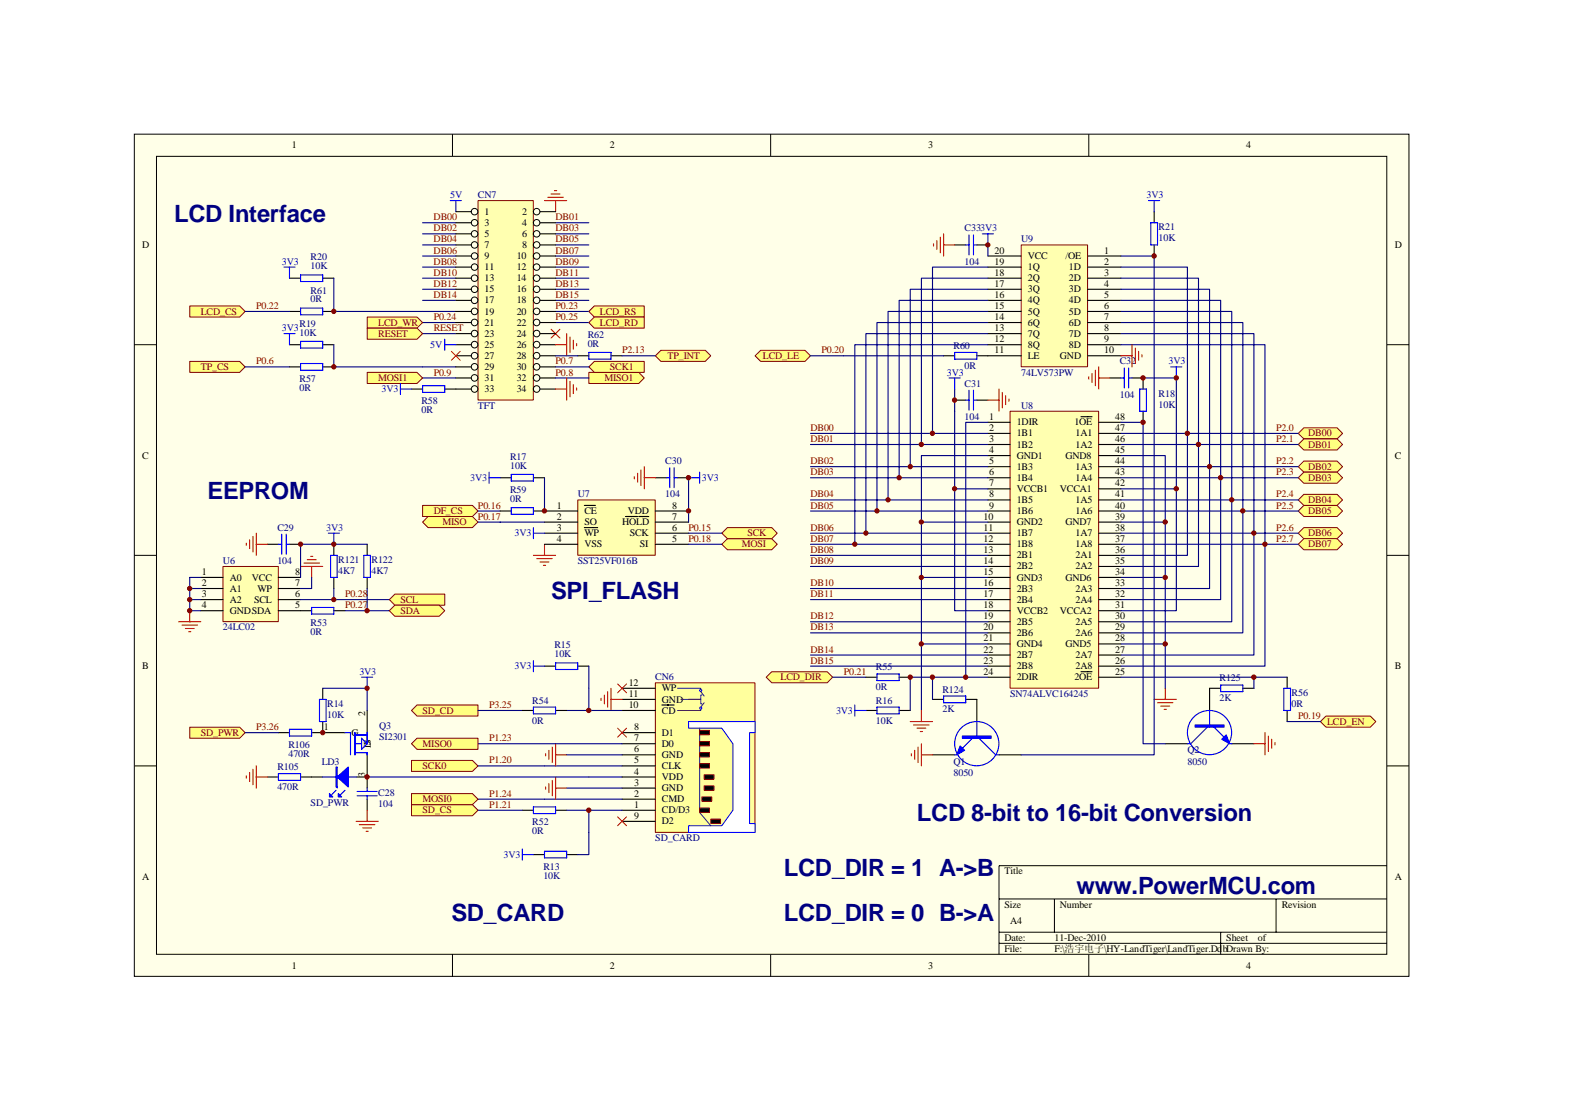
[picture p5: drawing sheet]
<svg xmlns="http://www.w3.org/2000/svg" width="297mm" height="210mm" viewBox="0 0 297 210" stroke-linecap="round" stroke-linejoin="round" font-family="sans-serif">
<path d="M25.4 25.4h241v159.1h-241z" fill="#ffffe8"/>
<g fill="none" stroke="#000" stroke-width=".19">
<path d="M25.4 25.4h241v159.1h-241zM29.6 29.5h232.6v150.9h-232.6zM85.6 25.4v4.1M145.7 25.4v4.1M205.9 25.4v4.1M25.4 65.2h4.2M262.2 65.2h4.2M25.4 105h4.2M262.2 105h4.2M25.4 144.8h4.2M262.2 144.8h4.2M188.9 169.9h73.3"/>
<path d="M188.9 176.2h73.3M188.9 178.3h73.3M199.4 169.9v6.3M230.8 176.2v4.2M241.3 169.9v6.3M262.2 163.6h-73.3v16.8M85.6 180.4v4.2M145.7 180.4v4.2M205.9 180.4v4.2"/>
</g>
<g fill="none" stroke="#000080" stroke-width=".21">
<path d="M79.9 42.1h6.3M79.9 44.2h6.3M79.9 46.3h6.3M79.9 48.4h6.3M79.9 50.5h6.3M79.9 52.6h6.3M79.9 54.7h6.3M79.9 56.8h6.3M79.9 58.9h6.3M105 42.1h6.3M105 44.2h6.3M105 46.3h6.3"/>
<path d="M105 48.4h6.3M105 50.5h6.3M105 52.6h6.3M105 54.7h6.3M105 56.8h6.3M105 58.9h6.3M79.9 61h6.3M79.9 63.1h6.3M79.9 69.3h6.3M79.9 71.4h6.3M105 61h6.3"/>
</g>
<path d="M85.1 37.9h2.1M86.2 37.9v2.1" fill="none" stroke="#00f" stroke-width=".21"/>
<path d="M103 37.9h4.1M103.6 37.3h2.9M104.2 36.7h1.7M104.8 36h.5M105 37.9v2.1" fill="none" stroke="#f00" stroke-width=".21"/>
<g fill="#ffff80" stroke="#800000" stroke-width=".19">
<path d="M35.9 57.8h9.4l1.1 1.1-1.1 1h-9.4z" fill-rule="evenodd"/>
<path d="M69.4 59.9h9.4l1.1 1.1-1.1 1h-9.4z" fill-rule="evenodd"/>
<path d="M111.3 58.9l1.1-1.1h9.4v2.1h-9.4z" fill-rule="evenodd"/>
<path d="M111.3 61l1.1-1.1h9.4v2.1h-9.4z" fill-rule="evenodd"/>
<path d="M69.4 62h9.4l1.1 1.1-1.1 1h-9.4z" fill-rule="evenodd"/>
<path d="M111.3 70.4h9.5l1 1-1 1.1h-9.5z" fill-rule="evenodd"/>
<path d="M69.4 70.4h9.4l1.1 1-1.1 1.1h-9.4z" fill-rule="evenodd"/>
<path d="M111.3 69.3l1.1-1h9.4v2.1h-9.4z" fill-rule="evenodd"/>
<path d="M35.9 68.3h9.4l1.1 1-1.1 1.1h-9.4z" fill-rule="evenodd"/>
</g>
<path d="M54.7 58.9h2.1M54.7 52.6h2.1M61 58.9h2.1M61 52.6h2.1M54.7 69.3h2.1M54.7 65.2h2.1M61 69.3h2.1M61 65.2h2.1" fill="none" stroke="#000" stroke-width=".21"/>
<path d="M53.7 50.5h2.1M54.7 50.5v2.1M56.8 52h4.2v1.2h-4.2zM56.8 58.2h4.2v1.3h-4.2zM53.7 63.1h2.1M54.7 63.1v2.1M56.8 64.5h4.2v1.3h-4.2zM56.8 68.7h4.2v1.3h-4.2z" fill="none" stroke="#00f" stroke-width=".21"/>
<path d="M46.4 58.9h8.3M63.1 52.6v6.3h16.8M46.4 69.3h8.3" fill="none" stroke="#000080" stroke-width=".21"/>
<path d="M104.2 62.2l1.7 1.7M105.9 62.2l-1.7 1.7" fill="none" stroke="#f00" stroke-width=".19"/>
<path d="M191 77.7h16.7v52.4h-16.7z" fill="#ffffb0"/>
<path d="M191 77.7h16.7v52.4h-16.7z" fill="none" stroke="#800000" stroke-width=".19"/>
<g fill="none" stroke="#000" stroke-width=".21">
<path d="M186.8 79.8h4.2M204.4 78.8h2.1M207.7 79.8h4.2M186.8 81.9h4.2M186.8 84h4.2M186.8 86.1h4.2M186.8 88.2h4.2M186.8 90.3h4.2M186.8 92.4h4.2M186.8 94.5h4.2M186.8 96.6h4.2M186.8 98.7h4.2"/>
<path d="M207.7 81.9h4.2M207.7 84h4.2M207.7 86.1h4.2M207.7 88.2h4.2M207.7 90.3h4.2M207.7 92.4h4.2M207.7 94.5h4.2M207.7 96.6h4.2M207.7 98.7h4.2M186.8 100.8h4.2M186.8 102.9h4.2M186.8 105h4.2"/>
<path d="M186.8 107.1h4.2M186.8 109.1h4.2M186.8 111.2h4.2M186.8 113.3h4.2M186.8 115.4h4.2M186.8 117.5h4.2M186.8 119.6h4.2M207.7 100.8h4.2M207.7 102.9h4.2M207.7 105h4.2M207.7 107.1h4.2M207.7 109.1h4.2"/>
<path d="M207.7 111.2h4.2M207.7 113.3h4.2M207.7 115.4h4.2M207.7 117.5h4.2M207.7 119.6h4.2M186.8 121.7h4.2M186.8 123.8h4.2M186.8 125.9h4.2M186.8 128h4.2M204.4 127h2.1M207.7 121.7h4.2M207.7 123.8h4.2"/>
<path d="M207.7 125.9h4.2M207.7 128h4.2"/>
</g>
<g fill="#ffff80" stroke="#800000" stroke-width=".19">
<path d="M246.5 80.9h6.3l1 1-1 1.1h-6.3l-1-1.1z" fill-rule="evenodd"/>
<path d="M246.5 83h6.3l1 1-1 1h-6.3l-1-1z" fill-rule="evenodd"/>
<path d="M245.5 88.2l1-1.1h6.3l1 1.1-1 1h-6.3z" fill-rule="evenodd"/>
<path d="M245.5 90.3l1-1.1h6.3l1 1.1-1 1h-6.3z" fill-rule="evenodd"/>
<path d="M245.5 94.5l1-1.1h6.3l1 1.1-1 1h-6.3z" fill-rule="evenodd"/>
<path d="M245.5 96.6l1-1.1h6.3l1 1.1-1 1h-6.3z" fill-rule="evenodd"/>
<path d="M245.5 100.8l1-1.1h6.3l1 1.1-1 1h-6.3z" fill-rule="evenodd"/>
<path d="M245.5 102.9l1-1.1h6.3l1 1.1-1 1h-6.3z" fill-rule="evenodd"/>
</g>
<path d="M211.9 92.4h10.5M224.5 81.9v23.1h-12.6M226.6 84v23.1h-14.7M228.7 88.2v23h-16.8M230.8 90.3v23h-18.9M232.9 94.5v23h-21M235 96.6v23h-23.1M237.1 100.8v23h-25.2M239.2 102.9v23h-27.3" fill="none" stroke="#000080" stroke-width=".21"/>
<path d="M205.9 71.2v.4M206.5 70.6v1.7M207.1 70v2.9M207.7 69.3v4.2M207.7 71.4h2.1M218.2 132.2h4.2M218.9 132.8h2.9M219.5 133.5h1.7M220.1 134.1h.4M220.3 130.1v2.1" fill="none" stroke="#f00" stroke-width=".21"/>
<path d="M209.8 71.4h2.1M214 71.4h2.1" fill="none" stroke="#000" stroke-width=".21"/>
<path d="M211.9 71.4h.7M212.6 69.6v3.7M213.4 71.4h.6M213.4 69.6v3.7" fill="none" stroke="#00f" stroke-width=".21"/>
<path d="M193.1 46.3h12.5v23h-12.5z" fill="#ffffb0"/>
<path d="M193.1 46.3h12.5v23h-12.5z" fill="none" stroke="#800000" stroke-width=".19"/>
<g fill="none" stroke="#000" stroke-width=".21">
<path d="M186.8 48.4h6.3M186.8 50.5h6.3M186.8 52.6h6.3M186.8 54.7h6.3M186.8 56.8h6.3M186.8 58.9h6.3M205.7 48.4h6.2M205.7 50.5h6.2M205.7 52.6h6.2M205.7 54.7h6.2M205.7 56.8h6.2M205.7 58.9h6.2"/>
<path d="M186.8 61h6.3M186.8 63.1h6.3M186.8 65.2h6.3M186.8 67.2h6.3M205.7 61h6.2M205.7 63.1h6.2M205.7 65.2h6.2M205.7 67.2h6.2M216.1 71.4v2.1M216.1 77.7v2.1"/>
</g>
<g fill="none" stroke="#000080" stroke-width=".21">
<path d="M186.8 50.5h-10.5v31.4M186.8 52.6h-12.6v31.4M186.8 54.7h-14.7v33.5M186.8 56.8h-16.8v33.5M186.8 58.9h-18.9v35.6M211.9 50.5h12.6v31.4M211.9 52.6h14.7v31.4M211.9 54.7h16.8v33.5M211.9 56.8h18.9v33.5M211.9 58.9h21v35.6M186.8 61h-21v35.6M186.8 63.1h-23.1v37.7"/>
<path d="M186.8 65.2h-25.2v37.7M211.9 61h23.1v35.6M211.9 63.1h25.2v37.7M211.9 65.2h27.3v37.7M153.2 81.9h33.6M153.2 84h33.6M153.2 88.2h33.6M153.2 90.3h33.6M153.2 94.5h33.6M153.2 96.6h33.6M211.9 81.9h33.6M211.9 84h33.6"/>
<path d="M211.9 88.2h33.6M211.9 90.3h33.6M211.9 94.5h33.6M211.9 96.6h33.6M153.2 100.8h33.6M153.2 102.9h33.6M153.2 105h33.6M153.2 107.1h33.6M153.2 111.2h33.6M153.2 113.3h33.6M153.2 117.5h33.6M153.2 119.6h33.6"/>
<path d="M211.9 100.8h33.6M211.9 102.9h33.6M153.2 123.8h33.6M153.2 125.9h33.6M211.9 128h31.5"/>
</g>
<path d="M211.9 67.2h2.1M214 65.2v4.1M214.7 65.8v2.9M215.3 66.4v1.7M215.9 67v.5" fill="none" stroke="#f00" stroke-width=".21"/>
<path d="M185.7 44.2h2.1M186.8 44.2v2.1M215.5 73.5h1.3v4.2h-1.3zM221.4 69.3h2.1M222.4 69.3v2.1" fill="none" stroke="#00f" stroke-width=".21"/>
<path d="M249.7 136.4l1-1.1h8.4l1 1.1-1 1h-8.4z" fill-rule="evenodd" fill="#ffff80" stroke="#800000" stroke-width=".19"/>
<path d="M180.5 46.3h2.1M184.7 46.3h2.1M218.2 40v2.1M218.2 46.3v2.1M176.3 132.2h2.1M182.6 132.2h2.1v4.2M230.8 130.1h-2.1v4.2M235 130.1h2.1M176.3 142.7h4.2M188.9 142.7h4.2M220.3 140.6h4.2M232.9 140.6h4.2" fill="none" stroke="#000" stroke-width=".21"/>
<g fill="none" stroke="#00f" stroke-width=".21">
<path d="M217.2 37.9h2.1M218.2 37.9v2.1M182.6 46.3h.6M183.2 44.4v3.8M184.1 46.3h.6M184.1 44.4v3.8M217.6 42.1h1.3v4.2h-1.3zM178.4 131.6h4.2v1.2h-4.2zM183.9 139.5l-1.9 1.9M184.7 136.4v3.1M185.1 139.5l3.2 3.2h.6M228.3 137.4l-3.2 3.2h-.6"/>
<path d="M228.7 134.3v3.1M229.5 137.4l1.9 1.9M230.8 129.5h4.2v1.2h-4.2zM180.5 142.7h.4M232.5 140.6h.4"/>
<circle cx="228.7" cy="138.5" r="4.2"/>
<circle cx="184.7" cy="140.6" r="4.2"/>
</g>
<g fill="#00f" stroke="#00f" stroke-width=".21">
<path d="M231 139.7l.9-.8 .6 1.7z"/>
<path d="M181.5 141l.9 .8-1.5 .9z"/>
<path d="M226 137h5.4v.4h-5.4z" fill-rule="evenodd"/>
<path d="M182 139.1h5.4v.4h-5.4z" fill-rule="evenodd"/>
</g>
<path d="M186.8 46.3v2.1M211.9 48.4h6.3v94.3h-25.1M186.8 79.8h-4.2v48.2M211.9 79.8h4.2v60.8h4.2M216.1 71.4h6.3v44h-10.5M211.9 86.1h8.4v12.6h-8.4M220.3 98.7v10.4h-8.4M220.3 109.1v12.6h-8.4M176.3 128v4.2M220.3 121.7v8.4M237.1 128v2.1" fill="none" stroke="#000080" stroke-width=".21"/>
<g fill="none" stroke="#f00" stroke-width=".21">
<path d="M176.5 46.1v.4M177.1 45.5v1.6M177.8 44.8v3M178.4 44.2v4.2M178.4 46.3h2.1M239.2 138.5v4.2M239.8 139.1v2.9M240.5 139.7v1.7M172.3 142.5v.4M172.9 141.8v1.7M173.6 141.2v2.9M174.2 140.6v4.2"/>
<path d="M174.2 142.7h2.1M237.1 140.6h2.1M241.1 140.4v.4"/>
</g>
<g fill="#ffff80" stroke="#800000" stroke-width=".19">
<path d="M144.9 128l1-1h10.5l1 1-1 1.1h-10.5z" fill-rule="evenodd"/>
<path d="M142.8 67.2l1-1h8.4l1 1-1 1.1h-8.4z" fill-rule="evenodd"/>
</g>
<path d="M180.5 73.5v41.9h6.3M174.2 98.7h12.6M180.5 92.4h6.3M186.8 86.1h-12.6v48.2M174.2 109.1h12.6M174.2 121.7h12.6" fill="none" stroke="#000080" stroke-width=".21"/>
<path d="M186.8 75.6h2.1M188.9 73.5v4.2M189.5 74.2v2.9M190.1 74.8v1.7M190.8 75.4v.4M172.1 136.4h4.2M172.7 137h3M173.4 137.6h1.6M174 138.3h.4M174.2 134.3v2.1" fill="none" stroke="#f00" stroke-width=".21"/>
<path d="M179.4 71.4h2.1M180.5 71.4v2.1M182.6 75.6h.6M183.2 73.7v3.8M184.1 75.6h.6M184.1 73.7v3.8" fill="none" stroke="#00f" stroke-width=".21"/>
<path d="M180.5 75.6h2.1M184.7 75.6h2.1" fill="none" stroke="#000" stroke-width=".21"/>
<g fill="#800000" stroke="#800000" stroke-width=".19">
<circle cx="235" cy="96.6" r=".41"/>
<circle cx="239.2" cy="102.8" r=".41"/>
<circle cx="237.1" cy="100.8" r=".41"/>
<circle cx="232.9" cy="94.5" r=".41"/>
<circle cx="230.8" cy="90.3" r=".42"/>
<circle cx="228.7" cy="88.2" r=".42"/>
<circle cx="226.6" cy="84" r=".42"/>
<circle cx="224.5" cy="81.9" r=".42"/>
<circle cx="222.4" cy="92.4" r=".41"/>
<circle cx="176.3" cy="81.9" r=".41"/>
<circle cx="174.2" cy="84" r=".41"/>
<circle cx="172.1" cy="88.2" r=".41"/>
<circle cx="170" cy="90.3" r=".41"/>
<circle cx="167.9" cy="94.5" r=".4"/>
<circle cx="165.8" cy="96.6" r=".4"/>
<circle cx="163.7" cy="100.8" r=".4"/>
<circle cx="161.6" cy="102.8" r=".4"/>
<circle cx="222.4" cy="71.4" r=".42"/>
<circle cx="220.3" cy="98.7" r=".41"/>
<circle cx="220.3" cy="109.1" r=".41"/>
<circle cx="220.3" cy="121.7" r=".41"/>
<circle cx="174.2" cy="121.7" r=".4"/>
<circle cx="174.2" cy="109.1" r=".4"/>
<circle cx="174.2" cy="98.7" r=".4"/>
<circle cx="180.5" cy="92.4" r=".4"/>
</g>
<path d="M123.9 129.1h18.8v28.2h-18.8z" fill="#ffff9d"/>
<path d="M123.9 129.1h18.8v28.2h-18.8z" fill="none" stroke="#800000" stroke-width=".19"/>
<path d="M130.2 136.4h12.6v2.1h-1.1v17.2h1.1v1.6h-12.6v-1.2h6.3l2.1-3v-12.5l-2.1-3h-6.3z" fill-rule="evenodd" fill="#fff" stroke="#00f" stroke-width=".19"/>
<path d="M128.1 130.1h4.4v.2M130.2 132.2h2.3v.8h.2M132.3 137.6v16l2.1 2.5M132.5 134.1v.2h-4.4M132.5 130.7l.6 .9M132.7 131.4h-.2v.8h-3.8M133.1 132.8l-.6 .8" fill="none" stroke="#400080" stroke-width=".19"/>
<g fill="none" stroke="#000" stroke-width=".21">
<path d="M117.6 138.5h6.3M117.6 134.3h6.3M117.6 132.2h6.3M117.6 130.1h6.3M125.2 133.2h2.3M117.6 144.8h6.3M117.6 140.6h6.3M117.6 142.7h6.3M117.6 146.9h6.3M117.6 148.9h6.3M117.6 151h6.3M117.6 153.1h6.3"/>
<path d="M117.6 155.2h6.3"/>
</g>
<path d="M132.3 138.1h1.9v.8h-1.9zM132.3 152.7h1.9v.8h-1.9zM132.3 144.4h1.9v.8h-1.9zM132.3 142.3h1.9v.8h-1.9zM132.3 140.2h1.9v.8h-1.9zM132.7 150.6h1.9v.8h-1.9zM133.2 148.5h1.8v.9h-1.8zM133.2 146.5h1.8v.8h-1.8zM134.4 154.8h1.8v.8h-1.8z" fill="#000"/>
<path d="M132.3 138h1.9v.9h-1.9zM132.3 152.7h1.9v.8h-1.9zM132.3 144.3h1.9v.9h-1.9zM132.3 142.2h1.9v.9h-1.9zM132.3 140.1h1.9v.9h-1.9zM132.7 150.6h1.9v.8h-1.9zM133.1 148.5h1.9v.9h-1.9zM133.1 146.4h1.9v.9h-1.9zM134.4 154.8h1.8v.8h-1.8z" fill="none" stroke="#800000" stroke-width=".19"/>
<g fill="none" stroke="#00f" stroke-width=".19">
<circle cx="132.5" cy="130.5" r=".2"/>
<circle cx="132.5" cy="133.8" r=".2"/>
</g>
<path d="M90.4 140.6h27.2M90.4 151h27.2M90.4 144.8h27.2M107.1 148.9h10.5M107.1 142.7h10.5M111.3 146.9h6.3" fill="none" stroke="#000080" stroke-width=".21"/>
<path d="M103.2 142.5v.4M103.2 148.7v.5M103.8 141.8v1.7M103.8 148.1v1.7M104.4 141.2v2.9M104.4 147.5v2.9M105 140.6v4.2M105 146.9v4.1M105 148.9h2.1M105 142.7h2.1" fill="none" stroke="#f00" stroke-width=".21"/>
<path d="M68.4 128h2.1M69.4 128v2.1" fill="none" stroke="#00f" stroke-width=".21"/>
<path d="M77.8 152.1h11.5l1.1 1-1.1 1.1h-11.5z" fill-rule="evenodd" fill="#ffff80" stroke="#800000" stroke-width=".19"/>
<path d="M113.6 132v.4M114.3 131.4v1.6M114.9 130.7v2.9M115.5 130.1v4.2M115.5 132.2h2.1" fill="none" stroke="#f00" stroke-width=".21"/>
<path d="M77.8 134.3l1-1.1h11.6v2.1h-11.6z" fill-rule="evenodd" fill="#ffff80" stroke="#800000" stroke-width=".19"/>
<path d="M52.6 138.5h2.1M58.9 138.5h6.3M61 130.1v2.1M61 136.4v2.1M69.4 134.3v4.2M103 125.9h2M109.2 125.9h2.1M69.4 142.7v4.2M98.8 153.1h2.1M105 153.1h2.1M100.9 161.5h2.1M107.1 161.5h2.1" fill="none" stroke="#000" stroke-width=".21"/>
<g fill="none" stroke="#00f" stroke-width=".21">
<path d="M54.7 137.8h4.2v1.3h-4.2zM60.4 132.2h1.3v4.2h-1.3zM65.2 138.5h1.1v4.2M67.1 138.5v4.2M67.1 138.9h2.3M68.4 139.5l1 1.1-1 1zM69.4 138.5v2.1M100.9 124.9v2.1M100.9 125.9h2.1M105 125.3h4.2v1.2h-4.2zM67.1 142.2h2.3v.5M67.1 140.6h1.3"/>
<path d="M100.9 152.5h4.1v1.3h-4.1zM98.8 160.5v2.1M98.8 161.5h2.1M103 160.9h4.1v1.2h-4.1z"/>
</g>
<path d="M61 130.1h8.4v4.2M90.4 134.3h8.4M107.1 134.3h10.5M111.3 130.1v4.2M69.4 146.9h41.9M90.4 153.1h8.4M107.1 153.1h10.5M111.3 153.1v4.2" fill="none" stroke="#000080" stroke-width=".21"/>
<path d="M35.9 137.4h9.4l1.1 1.1-1.1 1h-9.4z" fill-rule="evenodd" fill="#ffff80" stroke="#800000" stroke-width=".19"/>
<path d="M46.4 138.5h6.2M111.3 157.3v4.2h-2.1" fill="none" stroke="#000080" stroke-width=".21"/>
<path d="M69.4 146.9v2M69.4 151v2.1" fill="none" stroke="#000" stroke-width=".21"/>
<path d="M67.5 150.4h3.8M67.5 149.6h3.8M69.4 148.9v.7M69.4 150.4v.6" fill="none" stroke="#00f" stroke-width=".21"/>
<path d="M67.3 155.2h4.2M67.9 155.9h3M68.6 156.5h1.6M69.2 157.1h.4M69.4 153.1v2.1" fill="none" stroke="#f00" stroke-width=".21"/>
<g fill="#ffff80" stroke="#800000" stroke-width=".19">
<path d="M77.8 143.7h11.5l1.1 1.1-1.1 1h-11.5z" fill-rule="evenodd"/>
<path d="M77.8 140.6l1-1.1h11.6v2.1h-11.6z" fill-rule="evenodd"/>
<path d="M77.8 150h11.5l1.1 1-1.1 1.1h-11.5z" fill-rule="evenodd"/>
</g>
<path d="M111.3 125.9v4.2" fill="none" stroke="#000080" stroke-width=".21"/>
<path d="M50.5 146.9h2.1M56.8 146.9h4.2M67.3 146.9h2.1" fill="none" stroke="#000" stroke-width=".21"/>
<path d="M52.6 146.2h4.2v1.3h-4.2zM61 146.9h6.3M63.5 149.4l-.8 .8M65.2 149.4l-.8 .8" fill="none" stroke="#00f" stroke-width=".21"/>
<g fill="#00f" stroke="#00f" stroke-width=".21">
<path d="M63.8 146.9l2-1.9v3.7z"/>
<path d="M62.3 150l.6 .6h-.6z"/>
<path d="M64 150l.6 .6h-.6z"/>
<path d="M63.5 145h.3v3.7h-.3z" fill-rule="evenodd"/>
</g>
<path d="M46.6 146.6v.5M47.2 146v1.7M47.8 145.4v2.9M48.4 144.8v4.1M48.4 146.9h2.1" fill="none" stroke="#f00" stroke-width=".21"/>
<path d="M116.8 137.6l1.7 1.7M116.8 129.3l1.7 1.6M118.5 137.6l-1.7 1.7M118.5 129.3l-1.7 1.6M116.8 154.4l1.7 1.7M118.5 154.4l-1.7 1.7" fill="none" stroke="#f00" stroke-width=".19"/>
<g fill="#800000" stroke="#800000" stroke-width=".19">
<circle cx="69.4" cy="130.1" r=".41"/>
<circle cx="111.3" cy="134.3" r=".42"/>
<circle cx="111.3" cy="153.1" r=".42"/>
</g>
<path d="M42.2 107.1h10.4v10.4h-10.4z" fill="#ffffb0"/>
<path d="M42.2 107.1h10.4v10.4h-10.4z" fill="none" stroke="#800000" stroke-width=".19"/>
<path d="M38 109.1h4.2M38 111.2h4.2M38 113.3h4.2M38 115.4h4.2M52.6 109.1h4.2M52.6 111.2h4.2M52.6 113.3h4.2M52.6 115.4h4.2M63.1 102.9v2.1M63.1 109.1v2.1M69.4 102.9v2.1M69.4 109.1v2.1" fill="none" stroke="#000" stroke-width=".21"/>
<path d="M35.9 113.3h2.1M35.9 111.2h2.1M38 109.1h-2.1v6.3h2.1M58.9 109.1v2.1h-2.1M63.1 111.2v2.1h-6.3M63.1 113.3h10.5M69.4 102.9h-12.6v6.2M69.4 115.4h4.2" fill="none" stroke="#000080" stroke-width=".21"/>
<path d="M33.8 117.5h4.2M34.4 118.2h3M35 118.8h1.7M35.7 119.4h.4M35.9 115.4v2.1M56.8 107.1h4.2M57.5 106.4h2.9M58.1 105.8h1.7M58.7 105.2h.4M58.9 107.1v2" fill="none" stroke="#f00" stroke-width=".21"/>
<path d="M62.1 100.8h2.1M62.5 105h1.3v4.1h-1.3zM63.1 100.8v2.1M68.8 105h1.2v4.1h-1.2z" fill="none" stroke="#00f" stroke-width=".21"/>
<g fill="#ffff80" stroke="#800000" stroke-width=".19">
<path d="M74.7 112.3h9.4v2.1h-9.4l-1.1-1.1z" fill-rule="evenodd"/>
<path d="M74.7 114.4h8.3l1.1 1-1.1 1.1h-8.3l-1.1-1.1z" fill-rule="evenodd"/>
</g>
<path d="M50.5 102.9h2.1M54.7 102.9h2.1M56.8 115.4h2.1M63.1 115.4h2.1" fill="none" stroke="#000" stroke-width=".21"/>
<path d="M52.6 102.9h.7M53.3 101v3.8M54.1 102.9h.6M54.1 101v3.8M58.9 114.8h4.2v1.3h-4.2z" fill="none" stroke="#00f" stroke-width=".21"/>
<path d="M46.6 102.7v.4M47.2 102v1.7M47.8 101.4v2.9M48.4 100.8v4.2M48.4 102.9h2.1" fill="none" stroke="#f00" stroke-width=".21"/>
<path d="M69.4 111.2v4.2h-4.2" fill="none" stroke="#000080" stroke-width=".21"/>
<path d="M123.9 67.2l1.1-1h8.3l1.1 1-1.1 1.1h-8.3z" fill-rule="evenodd" fill="#ffff80" stroke="#800000" stroke-width=".19"/>
<path d="M153.2 67.2h6.3" fill="none" stroke="#000080" stroke-width=".21"/>
<path d="M92.5 90.3h2.1M92.5 89.2v2.1M96.7 89.7h4.2v1.2h-4.2zM96.7 95.9h4.2v1.3h-4.2zM130.2 90.3h2.1M132.3 89.2v2.1" fill="none" stroke="#00f" stroke-width=".21"/>
<path d="M100.9 105h4.1M101.5 105.6h2.9M102.1 106.2h1.7M102.7 106.8h.5M103 102.9v2.1" fill="none" stroke="#f00" stroke-width=".21"/>
<path d="M94.6 96.6h2.1M94.6 90.3h2.1M100.9 96.6h2.1M100.9 90.3h2.1" fill="none" stroke="#000" stroke-width=".21"/>
<path d="M79.9 95.5h9.4l1.1 1.1-1.1 1h-9.4z" fill-rule="evenodd" fill="#ffff80" stroke="#800000" stroke-width=".19"/>
<path d="M123.9 90.3h2.1M128.1 90.3h2.1" fill="none" stroke="#000" stroke-width=".21"/>
<path d="M126 90.3h.6M126.6 88.4v3.8M127.5 90.3h.6M127.5 88.4v3.8" fill="none" stroke="#00f" stroke-width=".21"/>
<path d="M119.9 90.1v.4M120.6 89.5v1.6M121.2 88.8v3M121.8 88.2v4.2M121.8 90.3h2.1" fill="none" stroke="#f00" stroke-width=".21"/>
<g fill="#800000" stroke="#800000" stroke-width=".19">
<circle cx="35.9" cy="115.4" r=".41"/>
<circle cx="35.9" cy="113.3" r=".41"/>
<circle cx="35.9" cy="111.2" r=".41"/>
<circle cx="63.1" cy="113.3" r=".4"/>
<circle cx="69.4" cy="115.4" r=".4"/>
</g>
<g fill="#ffff80" stroke="#800000" stroke-width=".19">
<path d="M80.9 97.6h8.4l1.1 1.1-1.1 1h-8.4l-1-1z" fill-rule="evenodd"/>
<path d="M136.5 102.9l1-1.1h8.4l1.1 1.1-1.1 1h-8.4z" fill-rule="evenodd"/>
<path d="M136.5 100.8l1-1.1h8.4l1.1 1.1-1.1 1h-8.4z" fill-rule="evenodd"/>
</g>
<path d="M109.2 67.2h2.1M115.5 67.2h2.1M178.4 67.2h2.1M184.7 67.2h2.1M98.8 134.3h2.1M105 134.3h2.1M163.7 128h2.1M163.7 134.3h2.1M170 128h2.1M170 134.3h2.1M243.4 128v2.1M243.4 134.3v2.1" fill="none" stroke="#000" stroke-width=".21"/>
<path d="M111.3 66.6h4.2v1.3h-4.2zM180.5 66.6h4.2v1.3h-4.2zM100.9 133.6h4.1v1.3h-4.1zM161.6 134.3h2.1M161.6 133.2v2.1M165.8 127.4h4.2v1.2h-4.2zM165.8 133.6h4.2v1.3h-4.2zM242.7 130.1h1.3v4.2h-1.3z" fill="none" stroke="#00f" stroke-width=".21"/>
<path d="M117.6 67.2h6.3M159.5 67.2h18.9M157.4 128h6.3M186.8 128h-14.7v6.3M243.4 136.4h6.3" fill="none" stroke="#000080" stroke-width=".21"/>
<g fill="#800000" stroke="#800000" stroke-width=".19">
<circle cx="182.6" cy="128" r=".41"/>
<circle cx="176.3" cy="128" r=".41"/>
<circle cx="237.1" cy="128" r=".42"/>
<circle cx="56.8" cy="102.8" r=".4"/>
<circle cx="63.1" cy="102.8" r=".4"/>
<circle cx="61" cy="138.5" r=".41"/>
<circle cx="69.4" cy="146.8" r=".41"/>
<circle cx="180.5" cy="75.6" r=".41"/>
<circle cx="216.1" cy="79.8" r=".42"/>
<circle cx="216.1" cy="71.4" r=".42"/>
<circle cx="218.2" cy="48.4" r=".42"/>
<circle cx="186.8" cy="46.3" r=".4"/>
<circle cx="172.1" cy="128" r=".41"/>
</g>
<path d="M109.3 94.5h14.6v10.4h-14.6z" fill="#ffffb0"/>
<path d="M109.2 94.5h14.7v10.4h-14.7z" fill="none" stroke="#800000" stroke-width=".19"/>
<path d="M103 96.6h6.2M103 98.7h6.2M110.5 95.5h2.1M110.5 99.7h2.5M118.3 97.6h2.3M120.8 97.6h1.9M123.9 96.6h6.3M123.9 98.7h6.3M103 100.8h6.2M103 102.9h6.2M123.9 100.8h6.3M123.9 102.9h6.3" fill="none" stroke="#000" stroke-width=".21"/>
<path d="M90.4 98.7h12.6M90.4 96.6h4.2M103 90.3v6.3M130.2 90.3v8.4M130.2 100.8h6.3M130.2 102.9h6.3" fill="none" stroke="#000080" stroke-width=".21"/>
<g fill="#800000" stroke="#800000" stroke-width=".19">
<circle cx="130.2" cy="90.3" r=".42"/>
<circle cx="102.9" cy="96.6" r=".41"/>
<circle cx="130.2" cy="96.6" r=".41"/>
<circle cx="63.1" cy="58.9" r=".41"/>
</g>
<path d="M90.4 37.9h10.4v37.7h-10.4z" fill="#ffffb0"/>
<path d="M90.4 37.9h10.4v37.7h-10.4z" fill="none" stroke="#800000" stroke-width=".19"/>
<g fill="none" stroke="#000" stroke-width=".19">
<circle cx="89.7" cy="56.8" r=".62"/>
<circle cx="89.7" cy="58.8" r=".62"/>
<circle cx="89.7" cy="46.3" r=".62"/>
<circle cx="89.7" cy="42.1" r=".62"/>
<circle cx="89.7" cy="50.5" r=".62"/>
<circle cx="89.7" cy="48.4" r=".62"/>
<circle cx="89.7" cy="44.2" r=".62"/>
<circle cx="89.7" cy="40" r=".62"/>
<circle cx="89.7" cy="52.6" r=".62"/>
<circle cx="89.7" cy="54.7" r=".62"/>
<circle cx="101.5" cy="56.8" r=".62"/>
<circle cx="101.5" cy="58.8" r=".62"/>
<circle cx="101.5" cy="46.3" r=".62"/>
<circle cx="101.5" cy="42.1" r=".62"/>
<circle cx="101.5" cy="48.4" r=".62"/>
<circle cx="101.5" cy="50.5" r=".62"/>
<circle cx="101.5" cy="44.2" r=".62"/>
<circle cx="101.5" cy="40" r=".62"/>
<circle cx="101.5" cy="54.7" r=".62"/>
<circle cx="101.5" cy="52.6" r=".62"/>
<circle cx="89.7" cy="69.3" r=".62"/>
<circle cx="89.7" cy="71.4" r=".62"/>
<circle cx="89.7" cy="73.5" r=".62"/>
<circle cx="89.7" cy="60.9" r=".62"/>
<circle cx="89.7" cy="67.2" r=".62"/>
<circle cx="89.7" cy="65.1" r=".62"/>
<circle cx="89.7" cy="63" r=".62"/>
<circle cx="101.5" cy="69.3" r=".62"/>
<circle cx="101.5" cy="71.4" r=".62"/>
<circle cx="101.5" cy="60.9" r=".62"/>
<circle cx="101.5" cy="73.5" r=".62"/>
<circle cx="101.5" cy="65.1" r=".62"/>
<circle cx="101.5" cy="67.2" r=".62"/>
<circle cx="101.5" cy="63" r=".62"/>
</g>
<g fill="none" stroke="#000" stroke-width=".21">
<path d="M86.2 40h2.9M86.2 42.1h2.9M86.2 44.2h2.9M86.2 46.3h2.9M86.2 48.4h2.9M86.2 50.5h2.9M86.2 52.6h2.9M86.2 54.7h2.9M86.2 56.8h2.9M86.2 58.9h2.9M102.1 40h2.9M102.1 42.1h2.9"/>
<path d="M102.1 44.2h2.9M102.1 46.3h2.9M102.1 48.4h2.9M102.1 50.5h2.9M102.1 52.6h2.9M102.1 54.7h2.9M102.1 56.8h2.9M102.1 58.9h2.9M77.8 73.5h2.1M84.1 73.5h5M86.2 61h2.9M86.2 63.1h2.9"/>
<path d="M86.2 65.2h2.9M86.2 67.2h2.9M86.2 69.3h2.9M86.2 71.4h2.9M102.1 61h2.9M102.1 63.1h2.9M102.1 65.2h2.9M102.1 67.2h2.9M102.1 69.3h2.9M102.1 71.4h2.9M102.1 73.5h2.9"/>
</g>
<path d="M75.7 72.5v2.1M75.7 73.5h2.1M79.9 72.9h4.2v1.3h-4.2zM84.1 64.1v2.1M84.1 65.2h2.1M100.9 99.7v2.1M100.9 100.8h2.1" fill="none" stroke="#00f" stroke-width=".21"/>
<path d="M105 65.2h2.1M105 73.5h2.1M107.1 63.1v4.1M107.1 71.4v4.2M107.8 63.7v2.9M107.8 72.1v2.9M108.4 64.3v1.7M108.4 72.7v1.7M109 64.9v.5M109 73.3v.4" fill="none" stroke="#f00" stroke-width=".21"/>
<path d="M63.1 65.2v4.1h16.8M105 67.2h4.2M105 71.4h6.3M105 69.3h6.3" fill="none" stroke="#000080" stroke-width=".21"/>
<path d="M85.3 66.4l1.7 1.7M87 66.4l-1.7 1.7" fill="none" stroke="#f00" stroke-width=".19"/>
<circle cx="63.1" cy="69.3" r=".41" fill="#800000" stroke="#800000" stroke-width=".19"/>
<g font-size="4.5" fill="#000080">
<text x="33" y="42">LCD Interface</text>
<text x="39.2" y="94.4">EEPROM</text>
<text x="104.2" y="113.2">SPI_FLASH</text>
<text x="173.4" y="155.1">LCD 8-bit to 16-bit Conversion</text>
<text x="148.2" y="165.6">LCD_DIR = 1 A-&gt;B</text>
<text x="85.3" y="174">SD_CARD</text>
<text x="148.2" y="174">LCD_DIR = 0 B-&gt;A</text>
<text x="203.6" y="169">www.PowerMCU.com</text>
</g>
<g font-size="1.9">
<text x="55.2" y="28">1</text>
<text x="115.3" y="28">2</text>
<text x="175.5" y="28">3</text>
<text x="235.6" y="28">4</text>
<text x="91.6" y="40.6">1</text>
<text x="98.8" y="40.6">2</text>
<text x="26.9" y="46.9">D</text>
<text x="91.6" y="42.7">3</text>
<text x="91.6" y="44.8">5</text>
<text x="91.6" y="46.9">7</text>
<text x="98.8" y="42.7">4</text>
<text x="98.8" y="44.8">6</text>
<text x="98.8" y="46.9">8</text>
<text x="188" y="47.9">20</text>
<text x="208.8" y="47.9">1</text>
<text x="263.7" y="46.9">D</text>
<text x="91.6" y="49">9</text>
<text x="91.6" y="51.1">11</text>
<text x="91.6" y="53.2">13</text>
<text x="97.7" y="49">10</text>
<text x="97.7" y="51.1">12</text>
<text x="97.7" y="53.2">14</text>
<text x="188" y="52.1">18</text>
<text x="188" y="50">19</text>
<text x="194.3" y="53.2">2Q</text>
<text x="194.3" y="51.1">1Q</text>
<text x="194.3" y="49">VCC</text>
<text x="201.5" y="49">/OE</text>
<text x="202.1" y="51.1">1D</text>
<text x="202.1" y="53.2">2D</text>
<text x="208.8" y="50">2</text>
<text x="208.8" y="52.1">3</text>
<text x="91.6" y="55.3">15</text>
<text x="91.6" y="57.4">17</text>
<text x="91.6" y="59.5">19</text>
<text x="97.7" y="55.3">16</text>
<text x="97.7" y="57.4">18</text>
<text x="97.7" y="59.5">20</text>
<text x="188" y="58.4">15</text>
<text x="188" y="56.3">16</text>
<text x="188" y="54.2">17</text>
<text x="194.3" y="59.5">5Q</text>
<text x="194.3" y="57.4">4Q</text>
<text x="194.3" y="55.3">3Q</text>
<text x="202.1" y="55.3">3D</text>
<text x="202.1" y="57.4">4D</text>
<text x="202.1" y="59.5">5D</text>
<text x="208.8" y="54.2">4</text>
<text x="208.8" y="56.3">5</text>
<text x="208.8" y="58.4">6</text>
<text x="91.6" y="61.6">21</text>
<text x="91.6" y="63.6">23</text>
<text x="91.6" y="65.7">25</text>
<text x="97.7" y="61.6">22</text>
<text x="97.7" y="63.6">24</text>
<text x="97.7" y="65.7">26</text>
<text x="188" y="64.7">12</text>
<text x="188" y="62.6">13</text>
<text x="188" y="60.5">14</text>
<text x="194.3" y="65.7">8Q</text>
<text x="194.3" y="63.6">7Q</text>
<text x="194.3" y="61.6">6Q</text>
<text x="202.1" y="61.6">6D</text>
<text x="202.1" y="63.6">7D</text>
<text x="202.1" y="65.7">8D</text>
<text x="208.8" y="60.5">7</text>
<text x="208.8" y="62.6">8</text>
<text x="208.8" y="64.7">9</text>
<text x="91.6" y="67.8">27</text>
<text x="91.6" y="69.9">29</text>
<text x="97.7" y="67.8">28</text>
<text x="97.7" y="69.9">30</text>
<text x="188" y="66.8">11</text>
<text x="194.3" y="67.8">LE</text>
<text x="200.4" y="67.8">GND</text>
<text x="208.8" y="66.8">10</text>
<text x="91.6" y="72">31</text>
<text x="91.6" y="74.1">33</text>
<text x="97.7" y="72">32</text>
<text x="97.7" y="74.1">34</text>
<text x="187" y="79.4">1</text>
<text x="187" y="81.4">2</text>
<text x="187" y="83.5">3</text>
<text x="192.2" y="80.4">1DIR</text>
<text x="192.2" y="82.5">1B1</text>
<text x="203.1" y="80.4">1OE</text>
<text x="203.3" y="82.5">1A1</text>
<text x="210.9" y="83.5">46</text>
<text x="210.9" y="81.4">47</text>
<text x="210.9" y="79.4">48</text>
<text x="26.9" y="86.7">C</text>
<text x="187" y="85.6">4</text>
<text x="187" y="87.7">5</text>
<text x="187" y="89.8">6</text>
<text x="192.2" y="84.6">1B2</text>
<text x="192.2" y="86.7">GND1</text>
<text x="192.2" y="88.8">1B3</text>
<text x="201.5" y="86.7">GND8</text>
<text x="203.3" y="88.8">1A3</text>
<text x="203.3" y="84.6">1A2</text>
<text x="210.9" y="85.6">45</text>
<text x="210.9" y="89.8">43</text>
<text x="210.9" y="87.7">44</text>
<text x="263.7" y="86.7">C</text>
<text x="187" y="91.9">7</text>
<text x="187" y="94">8</text>
<text x="192.2" y="90.9">1B4</text>
<text x="192.2" y="93">VCCB1</text>
<text x="192.2" y="95.1">1B5</text>
<text x="200.4" y="93">VCCA1</text>
<text x="203.3" y="95.1">1A5</text>
<text x="203.3" y="90.9">1A4</text>
<text x="210.9" y="94">41</text>
<text x="210.9" y="91.9">42</text>
<text x="105.3" y="96.1">1</text>
<text x="105.3" y="98.2">2</text>
<text x="105.3" y="100.3">3</text>
<text x="110.5" y="97.2">CE</text>
<text x="110.5" y="99.3">SO</text>
<text x="110.5" y="101.3">WP</text>
<text x="117.6" y="99.3">HOLD</text>
<text x="118.7" y="97.2">VDD</text>
<text x="119.1" y="101.3">SCK</text>
<text x="127.1" y="98.2">7</text>
<text x="127.1" y="100.3">6</text>
<text x="127.1" y="96.1">8</text>
<text x="185.9" y="98.2">10</text>
<text x="185.9" y="100.3">11</text>
<text x="187" y="96.1">9</text>
<text x="192.2" y="97.2">1B6</text>
<text x="192.2" y="99.3">GND2</text>
<text x="192.2" y="101.3">1B7</text>
<text x="201.5" y="99.3">GND7</text>
<text x="203.3" y="101.3">1A7</text>
<text x="203.3" y="97.2">1A6</text>
<text x="210.9" y="98.2">39</text>
<text x="210.9" y="100.3">38</text>
<text x="210.9" y="96.1">40</text>
<text x="105.3" y="102.4">4</text>
<text x="110.5" y="103.4">VSS</text>
<text x="121" y="103.4">SI</text>
<text x="127.1" y="102.4">5</text>
<text x="185.9" y="102.4">12</text>
<text x="185.9" y="104.5">13</text>
<text x="185.9" y="106.6">14</text>
<text x="192.2" y="103.4">1B8</text>
<text x="192.2" y="105.5">2B1</text>
<text x="192.2" y="107.6">2B2</text>
<text x="203.3" y="107.6">2A2</text>
<text x="203.3" y="105.5">2A1</text>
<text x="203.3" y="103.4">1A8</text>
<text x="210.9" y="106.6">35</text>
<text x="210.9" y="104.5">36</text>
<text x="210.9" y="102.4">37</text>
<text x="38.2" y="108.7">1</text>
<text x="38.2" y="110.8">2</text>
<text x="38.2" y="112.9">3</text>
<text x="43.4" y="109.7">A0</text>
<text x="43.4" y="111.8">A1</text>
<text x="43.4" y="113.9">A2</text>
<text x="47.6" y="109.7">VCC</text>
<text x="48" y="113.9">SCL</text>
<text x="48.7" y="111.8">WP</text>
<text x="55.8" y="110.8">7</text>
<text x="55.8" y="112.9">6</text>
<text x="55.8" y="108.7">8</text>
<text x="185.9" y="108.7">15</text>
<text x="185.9" y="110.8">16</text>
<text x="185.9" y="112.9">17</text>
<text x="192.2" y="109.7">GND3</text>
<text x="192.2" y="111.8">2B3</text>
<text x="192.2" y="113.9">2B4</text>
<text x="201.5" y="109.7">GND6</text>
<text x="203.3" y="113.9">2A4</text>
<text x="203.3" y="111.8">2A3</text>
<text x="210.9" y="108.7">34</text>
<text x="210.9" y="112.9">32</text>
<text x="210.9" y="110.8">33</text>
<text x="38.2" y="115">4</text>
<text x="43.4" y="116">GNDSDA</text>
<text x="55.8" y="115">5</text>
<text x="185.9" y="115">18</text>
<text x="185.9" y="117.1">19</text>
<text x="185.9" y="119.1">20</text>
<text x="192.2" y="116">VCCB2</text>
<text x="192.2" y="118.1">2B5</text>
<text x="200.4" y="116">VCCA2</text>
<text x="203.3" y="118.1">2A5</text>
<text x="210.9" y="119.1">29</text>
<text x="210.9" y="117.1">30</text>
<text x="210.9" y="115">31</text>
<text x="185.9" y="121.2">21</text>
<text x="185.9" y="123.3">22</text>
<text x="185.9" y="125.4">23</text>
<text x="192.2" y="120.2">2B6</text>
<text x="192.2" y="122.3">GND4</text>
<text x="192.2" y="124.4">2B7</text>
<text x="201.5" y="122.3">GND5</text>
<text x="203.3" y="124.4">2A7</text>
<text x="203.3" y="120.2">2A6</text>
<text x="210.9" y="121.2">28</text>
<text x="210.9" y="125.4">26</text>
<text x="210.9" y="123.3">27</text>
<text x="26.9" y="126.5">B</text>
<text x="118.9" y="131.7">11</text>
<text x="118.9" y="129.6">12</text>
<text x="125.2" y="130.7">WP</text>
<text x="185.9" y="127.5">24</text>
<text x="192.2" y="126.5">2B8</text>
<text x="192.2" y="128.6">2DIR</text>
<text x="203.1" y="128.6">2OE</text>
<text x="203.3" y="126.5">2A8</text>
<text x="210.9" y="127.5">25</text>
<text x="263.7" y="126.5">B</text>
<text x="69.1" y="135.3" transform="rotate(-90 69.1 135.3)">2</text>
<text x="118.9" y="133.8">10</text>
<text x="125.2" y="134.9">CD</text>
<text x="125.2" y="132.8">GND</text>
<text x="61.2" y="138">1</text>
<text x="66.5" y="139.1">G</text>
<text x="70.1" y="141.4" transform="rotate(-90 70.1 141.4)">DS</text>
<text x="119.9" y="138">8</text>
<text x="119.9" y="140.1">7</text>
<text x="119.9" y="142.2">6</text>
<text x="125.2" y="139.1">D1</text>
<text x="125.2" y="141.2">D0</text>
<text x="125.2" y="143.3">GND</text>
<text x="69.1" y="146.9" transform="rotate(-90 69.1 146.9)">3</text>
<text x="119.9" y="144.3">5</text>
<text x="119.9" y="146.4">4</text>
<text x="119.9" y="148.5">3</text>
<text x="125.2" y="145.4">CLK</text>
<text x="125.2" y="147.4">VDD</text>
<text x="125.2" y="149.5">GND</text>
<text x="119.9" y="150.6">2</text>
<text x="119.9" y="152.7">1</text>
<text x="119.9" y="154.8">9</text>
<text x="125.2" y="151.6">CMD</text>
<text x="125.2" y="153.7">CD/D3</text>
<text x="125.2" y="155.8">D2</text>
<text x="26.9" y="166.3">A</text>
<text x="189.9" y="165.2">Title</text>
<text x="263.7" y="166.3">A</text>
<text x="189.9" y="171.5">Size</text>
<text x="200.4" y="171.5">Number</text>
<text x="242.3" y="171.5">Revision</text>
<text x="189.9" y="177.8">Date:</text>
<text x="189.9" y="179.9">File:</text>
<text x="191" y="174.7">A4</text>
<text x="199.4" y="179.9">F:\浩宇电子\HY-LandTiger\LandTiger.DdbDrawn By:</text>
<text x="199.4" y="177.8">11-Dec-2010</text>
<text x="231.9" y="177.8">Sheet</text>
<text x="237.8" y="177.8">of</text>
<text x="55.2" y="183">1</text>
<text x="115.3" y="183">2</text>
<text x="175.5" y="183">3</text>
<text x="235.6" y="183">4</text>
</g>
<g font-size="1.9" fill="#800000">
<text x="82" y="41.6">DB00</text>
<text x="105" y="41.6">DB01</text>
<text x="82" y="43.7">DB02</text>
<text x="82" y="45.8">DB04</text>
<text x="82" y="47.9">DB06</text>
<text x="105" y="43.7">DB03</text>
<text x="105" y="45.8">DB05</text>
<text x="105" y="47.9">DB07</text>
<text x="82" y="50">DB08</text>
<text x="82" y="52.1">DB10</text>
<text x="105" y="50">DB09</text>
<text x="105" y="52.1">DB11</text>
<text x="38" y="59.5">LCD_CS</text>
<text x="48.4" y="58.4">P0.22</text>
<text x="82" y="54.2">DB12</text>
<text x="82" y="56.3">DB14</text>
<text x="105" y="54.2">DB13</text>
<text x="105" y="56.3">DB15</text>
<text x="105" y="58.4">P0.23</text>
<text x="113.4" y="59.5">LCD_RS</text>
<text x="71.5" y="61.6">LCD_WR</text>
<text x="71.5" y="63.6">RESET</text>
<text x="82" y="60.5">P0.24</text>
<text x="82" y="62.6">RESET</text>
<text x="105" y="60.5">P0.25</text>
<text x="113.4" y="61.6">LCD_RD</text>
<text x="38" y="69.9">TP_CS</text>
<text x="48.4" y="68.9">P0.6</text>
<text x="82" y="71">P0.9</text>
<text x="105" y="71">P0.8</text>
<text x="105" y="68.9">P0.7</text>
<text x="115.3" y="69.9">SCK1</text>
<text x="117.6" y="66.8">P2.13</text>
<text x="126.2" y="67.8">TP_INT</text>
<text x="144.2" y="67.8">LCD_LE</text>
<text x="155.3" y="66.8">P0.20</text>
<text x="71.5" y="72">MOSI1</text>
<text x="114.3" y="72">MISO1</text>
<text x="153.2" y="81.4">DB00</text>
<text x="153.2" y="83.5">DB01</text>
<text x="241.3" y="81.4">P2.0</text>
<text x="241.3" y="83.5">P2.1</text>
<text x="247.4" y="82.5">DB00</text>
<text x="153.2" y="87.7">DB02</text>
<text x="153.2" y="89.8">DB03</text>
<text x="241.3" y="87.7">P2.2</text>
<text x="241.3" y="89.8">P2.3</text>
<text x="247.4" y="84.6">DB01</text>
<text x="247.4" y="88.8">DB02</text>
<text x="153.2" y="94">DB04</text>
<text x="241.3" y="94">P2.4</text>
<text x="247.4" y="90.9">DB03</text>
<text x="247.4" y="95.1">DB04</text>
<text x="82" y="97.2">DF_CS</text>
<text x="83.7" y="99.3">MISO</text>
<text x="90.4" y="98.2">P0.17</text>
<text x="90.4" y="96.1">P0.16</text>
<text x="130.2" y="100.3">P0.15</text>
<text x="141.3" y="101.3">SCK</text>
<text x="153.2" y="96.1">DB05</text>
<text x="153.2" y="100.3">DB06</text>
<text x="241.3" y="96.1">P2.5</text>
<text x="241.3" y="100.3">P2.6</text>
<text x="247.4" y="97.2">DB05</text>
<text x="247.4" y="101.3">DB06</text>
<text x="130.2" y="102.4">P0.18</text>
<text x="140.2" y="103.4">MOSI</text>
<text x="153.2" y="102.4">DB07</text>
<text x="153.2" y="104.5">DB08</text>
<text x="153.2" y="106.6">DB09</text>
<text x="241.3" y="102.4">P2.7</text>
<text x="247.4" y="103.4">DB07</text>
<text x="65.2" y="112.9">P0.28</text>
<text x="75.7" y="113.9">SCL</text>
<text x="153.2" y="110.8">DB10</text>
<text x="153.2" y="112.9">DB11</text>
<text x="65.2" y="115">P0.27</text>
<text x="75.7" y="116">SDA</text>
<text x="153.2" y="117.1">DB12</text>
<text x="153.2" y="119.1">DB13</text>
<text x="153.2" y="123.3">DB14</text>
<text x="153.2" y="125.4">DB15</text>
<text x="147.6" y="128.6">LCD_DIR</text>
<text x="159.5" y="127.5">P0.21</text>
<text x="79.9" y="134.9">SD_CD</text>
<text x="92.5" y="133.8">P3.25</text>
<text x="245.5" y="135.9">P0.19</text>
<text x="250.9" y="137">LCD_EN</text>
<text x="38" y="139.1">SD_PWR</text>
<text x="48.4" y="138">P3.26</text>
<text x="79.9" y="141.2">MISO0</text>
<text x="92.5" y="140.1">P1.23</text>
<text x="79.9" y="145.4">SCK0</text>
<text x="92.5" y="144.3">P1.20</text>
<text x="79.9" y="153.7">SD_CS</text>
<text x="79.9" y="151.6">MOSI0</text>
<text x="92.5" y="150.6">P1.24</text>
<text x="92.5" y="152.7">P1.21</text>
</g>
<g font-size="1.9" fill="#00f">
<text x="85.1" y="37.4">5V</text>
<text x="216.8" y="37.4">3V3</text>
<text x="53.3" y="50">3V3</text>
<text x="53.3" y="62.6">3V3</text>
<text x="81.4" y="65.7">5V</text>
<text x="179" y="71">3V3</text>
<text x="221" y="68.9">3V3</text>
<text x="72.1" y="74.1">3V3</text>
<text x="88.9" y="90.9">3V3</text>
<text x="132.7" y="90.9">3V3</text>
<text x="61.7" y="100.3">3V3</text>
<text x="97.3" y="101.3">3V3</text>
<text x="67.9" y="127.5">3V3</text>
<text x="97.3" y="126.5">3V3</text>
<text x="158.1" y="134.9">3V3</text>
<text x="95.2" y="162.1">3V3</text>
</g>
<g font-size="1.9" fill="#000080">
<text x="90.4" y="37.4">CN7</text>
<text x="182.4" y="43.7">C333V3</text>
<text x="193.1" y="45.8">U9</text>
<text x="219.1" y="43.5">R21</text>
<text x="219.1" y="45.6">10K</text>
<text x="58.7" y="49.2">R20</text>
<text x="58.7" y="50.9">10K</text>
<text x="182.4" y="50">104</text>
<text x="58.7" y="55.5">R61</text>
<text x="58.7" y="57.2">0R</text>
<text x="56.6" y="61.8">R19</text>
<text x="56.6" y="63.4">10K</text>
<text x="111.1" y="63.9">R62</text>
<text x="111.1" y="65.5">0R</text>
<text x="180.3" y="65.9">R60</text>
<text x="182.4" y="69.7">0R</text>
<text x="193.1" y="71">74LV573PW</text>
<text x="211.7" y="68.9">C32</text>
<text x="56.6" y="72.2">R57</text>
<text x="56.6" y="73.9">0R</text>
<text x="79.7" y="76.4">R58</text>
<text x="90.4" y="77.3">TFT</text>
<text x="182.4" y="73.1">C31</text>
<text x="193.1" y="77.3">U8</text>
<text x="211.7" y="75.2">104</text>
<text x="219.1" y="75">R18</text>
<text x="219.1" y="77">10K</text>
<text x="79.7" y="78.1">0R</text>
<text x="182.4" y="79.4">104</text>
<text x="96.5" y="86.9">R17</text>
<text x="96.5" y="88.6">10K</text>
<text x="125.8" y="87.7">C30</text>
<text x="96.5" y="93.2">R59</text>
<text x="96.5" y="94.8">0R</text>
<text x="109.2" y="94">U7</text>
<text x="125.8" y="94">104</text>
<text x="52.4" y="100.3">C29</text>
<text x="42.2" y="106.6">U6</text>
<text x="52.4" y="106.6">104</text>
<text x="64" y="106.4">R121</text>
<text x="70.2" y="106.4">R122</text>
<text x="109.2" y="106.6">SST25VF016B</text>
<text x="64" y="108.5">4K7</text>
<text x="70.2" y="108.5">4K7</text>
<text x="42.2" y="119.1">24LC02</text>
<text x="58.7" y="118.3">R53</text>
<text x="58.7" y="120">0R</text>
<text x="104.8" y="122.5">R15</text>
<text x="104.8" y="124.2">10K</text>
<text x="123.9" y="128.6">CN6</text>
<text x="165.6" y="126.7">R55</text>
<text x="165.6" y="130.5">0R</text>
<text x="178.2" y="130.9">R124</text>
<text x="191" y="131.7">SN74ALVC164245</text>
<text x="230.6" y="128.8">R125</text>
<text x="244.2" y="131.5">R56</text>
<text x="61.9" y="133.6">R14</text>
<text x="61.9" y="135.7">10K</text>
<text x="71.7" y="137.8">Q3</text>
<text x="100.6" y="133">R54</text>
<text x="100.6" y="136.8">0R</text>
<text x="165.6" y="133">R16</text>
<text x="165.6" y="136.8">10K</text>
<text x="178.2" y="134.7">2K</text>
<text x="230.6" y="132.6">2K</text>
<text x="244.2" y="133.6">0R</text>
<text x="54.5" y="141.4">R106</text>
<text x="54.5" y="143">470R</text>
<text x="71.7" y="139.9">SI2301</text>
<text x="224.5" y="142.4">Q2</text>
<text x="52.4" y="145.5">R105</text>
<text x="52.4" y="149.3">470R</text>
<text x="60.8" y="144.5">LD3</text>
<text x="180.3" y="144.5">Q1</text>
<text x="180.3" y="146.6">8050</text>
<text x="224.5" y="144.5">8050</text>
<text x="58.7" y="152.3">SD_PWR</text>
<text x="71.5" y="150.4">C28</text>
<text x="71.5" y="152.5">104</text>
<text x="100.6" y="156">R52</text>
<text x="100.6" y="157.7">0R</text>
<text x="123.9" y="159">SD_CARD</text>
<text x="102.7" y="164.4">R13</text>
<text x="102.7" y="166.1">10K</text>
</g>
</svg>
